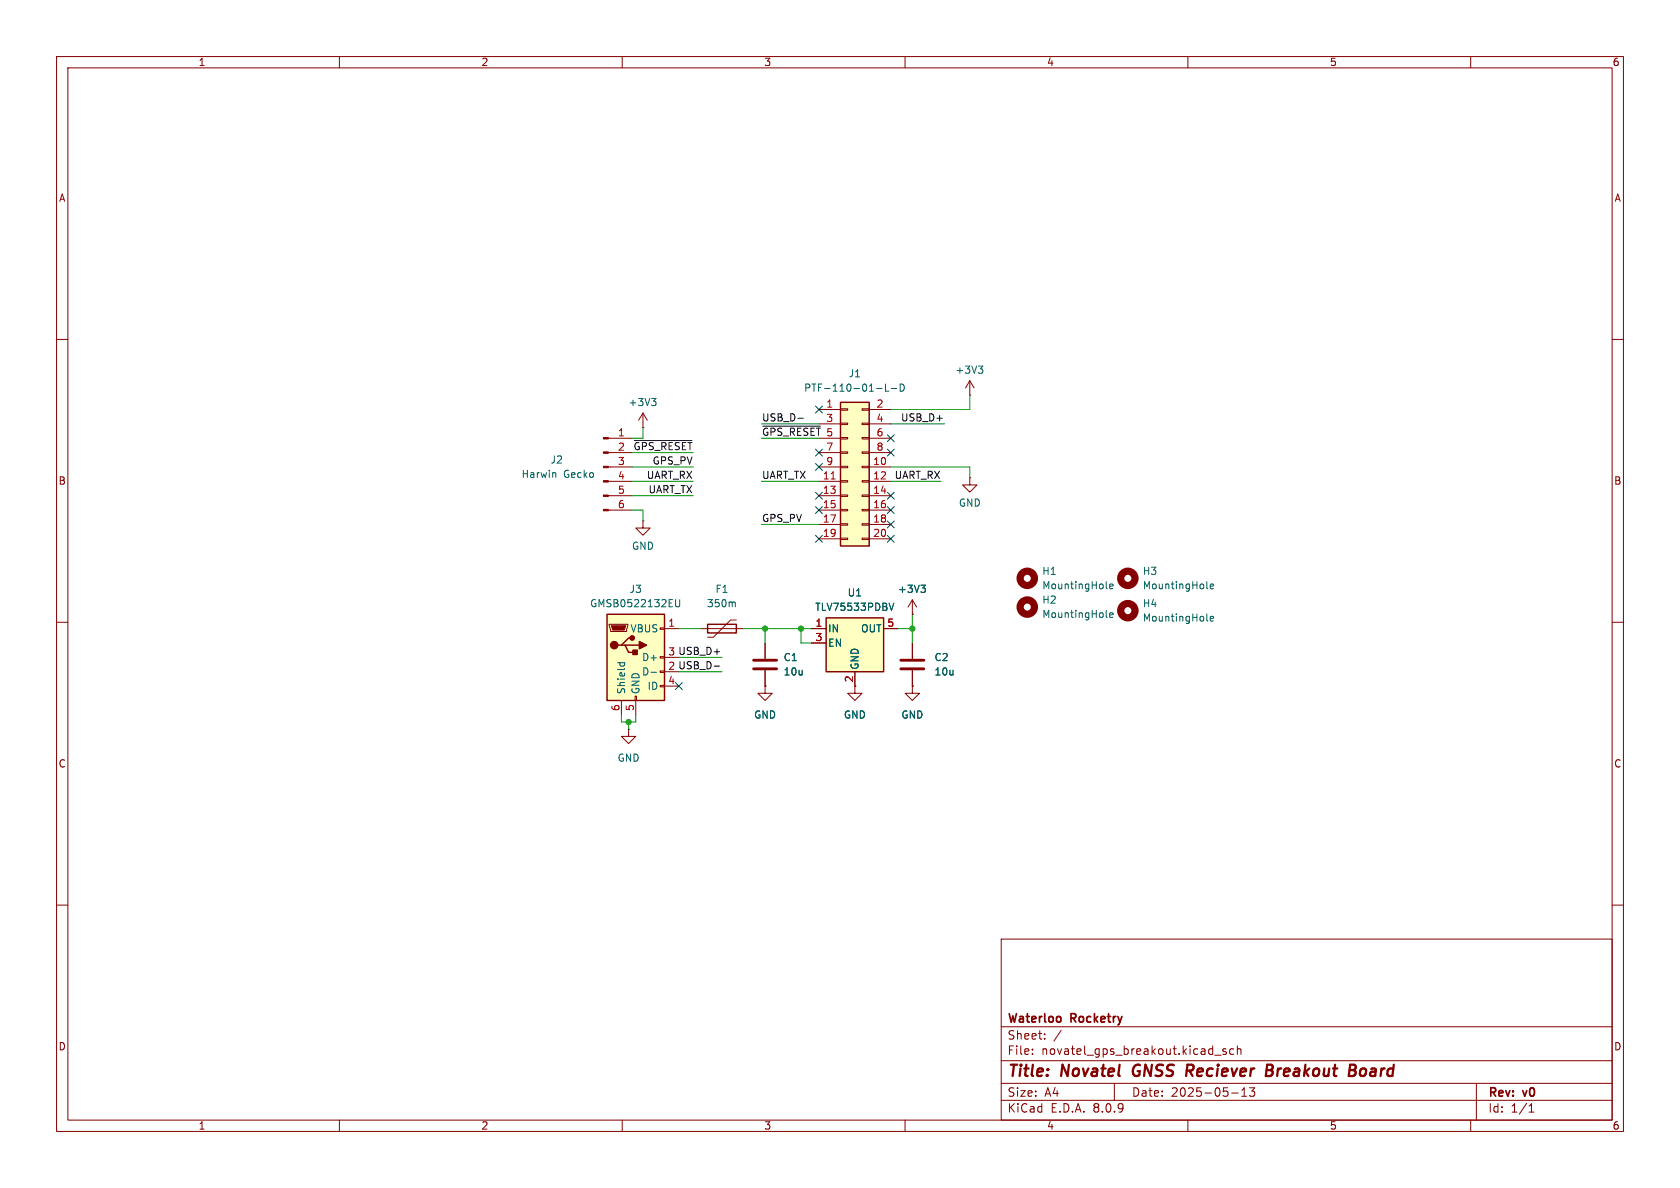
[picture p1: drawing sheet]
<svg xmlns="http://www.w3.org/2000/svg" width="297mm" height="210mm" viewBox="0 0 297 210" stroke-linecap="round" stroke-linejoin="round" font-family="sans-serif">
<g fill="none" stroke="#840000" stroke-width=".18">
<path d="M10 10h277v190h-277zM12 12h273v186h-273zM60 10v2M110 10v2M160 10v2M210 10v2M260 10v2M10 60h2M107.5 77.5h4.3M113.7 75.6h.1M113.7 73l-.8 1.3M113.7 73v2.6"/>
<path d="M113.7 73l.7 1.3M285 60h2M107.5 90.2h4.3M107.5 87.6h4.3M107.5 85.1h4.3M107.5 82.6h4.3M107.5 80h4.3M113.7 92.1v1.2h1.2l-1.2 1.3-1.3-1.3h1.3M113.7 92.1h.1M10 110h2M285 110h2M111.1 128.9v1.3h1.3l-1.3 1.2-1.2-1.2h1.2"/>
<path d="M111.1 128.9h.1M135.3 121.3v1.3h1.2l-1.2 1.2-1.3-1.2h1.3M135.3 121.3h.1M10 160h2M177 166h108v32h-108zM285 160h2M60 198v2M110 198v2M160 198v2M177 194.5h108M177 191.5h108M177 187.5h108"/>
<path d="M177 181.5h108M182.5 186.3v.1M182.5 185.5v.1M184.7 183.6v.1M184.7 182.8v.1M187.6 182.1l-1.3 2M197 191.5v3M210 198v2M214.7 186.5h1.2M216.7 185.5l-.3-.1-.2 .2v.2l.5 .2v.3h-.5M217.7 193.2h1.2M218.1 185.5l-.4-.1-.3 .3v.4l.1 .2h.6"/>
<path d="M218.7 185.5l.3-.1 .3 .1 .1 .9M218.7 184.9v1.5M219.5 193.8h.9M219.5 192.7l.5-.4v1.5M220.9 192.3h.9l-.5 .6 .4 .1v.7l-.2 .1h-.4l-.2-.1M260 198v2M261 191.5v6.5M270.3 196.6h.9M270.3 195.5l.4-.4v1.5"/>
</g>
<path d="M200.6 188.5a1.27 1.27 0 0 0 0 1.6M209.9 188.2h.8M210.3 189.3l.5 .9M210.8 189.2l-1 .1M223.9 189.2h.7M224 188.2h.7a.49 .49 0 0 1 .3 .5 .49 .49 0 0 1-.4 .5M224.6 189.2l.2 .1a.58 .58 0 0 1-.3 .9h-.7M239.5 189.3a.53 .53 0 0 1 0 .7M239.5 188.3a.46 .46 0 0 1-.1 .8M241.2 188.9a.62 .62 0 0 0-.7 .4v.7l.2 .2h.3" fill="none" stroke="#840000" stroke-width=".4"/>
<path d="M115.2 70.4h.8l-.5 .5M115.7 70.9l.3 .3v.3l-.3 .2M98.1 83.6l.2 .1v.7" fill="none" stroke="#006464" stroke-width=".18"/>
<g fill="#840000" stroke="#840000" stroke-width=".18">
<path d="M106.7 90h.8v.3h-.8z"/>
<path d="M106.7 87.5h.8v.3h-.8z"/>
<path d="M106.7 85h.8v.2h-.8z"/>
<path d="M106.7 82.4h.8v.3h-.8z"/>
<path d="M106.7 79.9h.8v.2h-.8z"/>
<path d="M106.7 77.3h.8v.3h-.8z"/>
</g>
<path d="M107.3 108.6h10.2v15.2h-10.2z" fill="#ffffc2"/>
<path d="M107.3 108.6h10.2v15.2h-10.2zM109.9 114h.6l.6 1.3h1.3M110.5 114h2.5M111.8 112.8h-.7l-1.2 1.2h-.7M125.1 110.4h5.1v1.5h-5.1z" fill="none" stroke="#840000" stroke-width=".25"/>
<g fill="#840000" stroke="#840000" stroke-width=".25">
<path d="M113 113.4l1.3 .6-1.3 .7z"/>
<path d="M111.9 114.9h.7v.8h-.7z"/>
<circle cx="108.6" cy="114" r=".63"/>
<circle cx="111.8" cy="112.8" r=".38"/>
</g>
<g fill="none" stroke="#840000" stroke-width=".18">
<path d="M107.7 110.4h3.3v.2l-.3 1h-2.8zM116.7 118.6h.8v.3h-.8zM116.7 116.1h.8v.2h-.8zM116.7 111h.8v.3h-.8zM117.5 111.1h2.5M117.5 116.2h2.5M123.8 111.1h7.6M130.2 109.6h-1l-3.1 3h-1M135.3 113.7v2.8M135.3 118.5v2.8M161.3 113.7v2.8M161.3 118.5v2.8"/>
<path d="M109.9 123.8v2.6M112.3 123.1h.2v.7h-.2zM112.4 123.8v2.6M116.7 121.2h.8v.2h-.8zM117.5 121.3h2.5M151.1 121.3v1.3h1.3l-1.3 1.2-1.2-1.2h1.2M161.3 121.3v1.3h1.3l-1.3 1.2-1.3-1.2h1.3M161.3 121.3h.1"/>
</g>
<path d="M108.1 110.6h2.5l-.2 .8h-2.1z" fill="#840000" stroke="#840000" stroke-width=".18"/>
<path d="M109.2 117.1h1.2M109.6 117.1v.4M110.4 117.1v.4M115.1 118.8h1M119.4 106v1l.3 .3 .3-.1 .2-.2v-1M129.6 106.4l.4 .2v.7" fill="none" stroke="#006464" stroke-width=".18"/>
<path d="M133.2 118.2h4.1M133.2 116.7h4.1M159.3 118.2h4M159.3 116.7h4" fill="none" stroke="#840000" stroke-width=".51"/>
<path d="M148.6 71.1h5.1v25.4h-5.1z" fill="#ffffc2"/>
<g fill="none" stroke="#840000" stroke-width=".18">
<path d="M144.8 72.4h3.8M144.8 74.9h3.8M144.8 77.5h3.8M148.6 79.9h1.3v.2h-1.3zM148.6 77.3h1.3v.3h-1.3zM148.6 74.8h1.3v.3h-1.3zM148.6 72.3h1.3v.2h-1.3zM152.4 79.9h1.3v.2h-1.3zM152.4 77.3h1.3v.3h-1.3zM152.4 74.8h1.3v.3h-1.3zM152.4 72.3h1.3v.2h-1.3zM153.7 72.4h3.8"/>
<path d="M153.7 74.9h3.8M153.7 77.5h3.8M171.4 69.9h.1M171.4 67.3l-.7 1.3M171.4 67.3v2.6M171.4 67.3l.8 1.3M144.8 82.6h3.8M144.8 85.1h3.8M144.8 87.6h3.8M144.8 90.2h3.8M144.8 92.7h3.8M144.8 95.3h3.8"/>
<path d="M144.8 80h3.8M148.6 95.1h1.3v.3h-1.3zM148.6 92.6h1.3v.2h-1.3zM148.6 90h1.3v.3h-1.3zM148.6 87.5h1.3v.3h-1.3zM148.6 85h1.3v.2h-1.3zM148.6 82.4h1.3v.3h-1.3zM152.4 95.1h1.3v.3h-1.3zM152.4 92.6h1.3v.2h-1.3zM152.4 90h1.3v.3h-1.3zM152.4 87.5h1.3v.3h-1.3zM152.4 85h1.3v.2h-1.3z"/>
<path d="M152.4 82.4h1.3v.3h-1.3zM153.7 82.6h3.8M153.7 85.1h3.8M153.7 87.6h3.8M153.7 90.2h3.8M153.7 92.7h3.8M153.7 95.3h3.8M153.7 80h3.8M171.4 84.5v1.2h1.3l-1.3 1.3-1.2-1.3h1.2M171.4 84.5h.1M161.3 108.6h.1M161.3 106l-.8 1.3"/>
<path d="M161.3 106v2.6M161.3 106l.8 1.3"/>
</g>
<path d="M148.6 71.1h5.1v25.4h-5.1z" fill="none" stroke="#840000" stroke-width=".25"/>
<path d="M146.9 84.7h.8" fill="none" stroke="#a90000" stroke-width=".18"/>
<path d="M155 68.7h.9M156.5 67.9v1.3h.6M157.6 68.7h.9M159.1 67.9a.64 .64 0 0 1 .8 .6 .64 .64 0 0 1-.8 .7zM173 64.7h.7l-.4 .5M173.5 65.2l.2 .2v.3l-.2 .3M162.8 103.4h.8l-.4 .5M163.3 103.9l.3 .3v.3l-.3 .2M213.3 109.6l.2 .2M214 109.4l.6-.1-.1-.3h-.4l-.1 .1v.6h.5" fill="none" stroke="#006464" stroke-width=".18"/>
<circle cx="199.4" cy="107.9" r="1.27" fill="none" stroke="#840000" stroke-width="1.3"/>
<path d="M146 109.2h10.2v9.5h-10.2z" fill="#ffffc2"/>
<path d="M146 109.2h10.2v9.5h-10.2z" fill="none" stroke="#840000" stroke-width=".25"/>
<path d="M135.3 113.7v2.8M135.3 118.5v2.8M143.5 111.1h2.5M143.5 113.7h2.5M151.1 118.7v2.6M156.2 111.1h2.5M161.3 108.6h.1M161.3 113.7v2.8M161.3 118.5v2.8M135.3 121.3h.1M161.3 121.3h.1" fill="none" stroke="#840000" stroke-width=".18"/>
<path d="M157.2 106.6l.4 1.3 .4-1.3M162.8 103.4h.8l-.4 .5M163.3 103.9l.3 .3v.3l-.3 .2M195.6 109l.2 .2M195.6 103.9l.2 .2M196.2 103.7l.6-.2-.1-.2-.3-.1-.2 .2v.6h.5M196.2 108.7l.6-.1-.1-.2-.3-.1-.2 .2v.6h.5M213.3 103.9l.2 .2M214 103.7l.6-.2-.1-.2-.4-.1-.1 .2v.6h.5" fill="none" stroke="#006464" stroke-width=".18"/>
<g fill="none" stroke="#840000" stroke-width="1.3">
<circle cx="181.6" cy="107.3" r="1.27"/>
<circle cx="181.6" cy="102.2" r="1.27"/>
<circle cx="199.4" cy="102.2" r="1.27"/>
</g>
<path d="M112.1 77.9h10.2M134.8 75.3h10.3M141.1 73.9h.9M126.3 117.7h.9" fill="none" stroke="#0f0f0f" stroke-width=".18"/>
<g fill="none" stroke="#009600" stroke-width=".18">
<path d="M113.7 75.6v1.9h-1.9M134.6 74.9h10.2M134.6 77.5h10.2M157.5 74.9h9.5M171.4 69.9v2.5h-13.9M111.8 90.2h1.9v1.9M111.8 85.1h10.8M111.8 87.6h10.8M111.8 80h10.8M111.8 82.6h10.8M134.6 85.1h10.2M134.6 92.7h10.2"/>
<path d="M157.5 85.1h8.9M157.5 82.6h13.9v1.9M120 111.1h3.8M120 118.7h7.6M120 116.2h7.6M131.4 111.1h12.1M135.3 111.1v2.6M141.6 111.1v2.6h1.9M158.7 111.1h2.6M161.3 108.6v5.1M109.9 126.4v1.2h2.5v-1.2M111.1 127.6v1.3"/>
</g>
<g fill="none" stroke="#000084" stroke-width=".18">
<path d="M144.2 79.4l1.2 1.2M144.2 71.8l1.2 1.2M145.4 79.4l-1.2 1.2M145.4 71.8l-1.2 1.2M156.9 76.9l1.2 1.2M156.9 79.4l1.2 1.2M158.1 76.9l-1.2 1.2M158.1 79.4l-1.2 1.2M144.2 81.9l1.2 1.3M144.2 87l1.2 1.2M144.2 94.6l1.2 1.3M144.2 89.6l1.2 1.2"/>
<path d="M145.4 81.9l-1.2 1.3M145.4 89.6l-1.2 1.2M145.4 87l-1.2 1.2M145.4 94.6l-1.2 1.3M156.9 92.1l1.2 1.2M156.9 94.6l1.2 1.3M156.9 89.6l1.2 1.2M156.9 87l1.2 1.2M158.1 92.1l-1.2 1.2M158.1 94.6l-1.2 1.3M158.1 89.6l-1.2 1.2M158.1 87l-1.2 1.2"/>
<path d="M119.4 120.7l1.2 1.2M120.6 120.7l-1.2 1.2"/>
</g>
<g fill="#009600" stroke="#009600" stroke-width=".18">
<circle cx="141.6" cy="111.1" r=".46"/>
<circle cx="111.1" cy="127.6" r=".46"/>
<circle cx="135.3" cy="111.1" r=".46"/>
<circle cx="161.3" cy="111.1" r=".46"/>
</g>
<g font-size="2.8" fill="#840000">
<text x="178" y="190.9">Title:</text>
<text x="187.7" y="190.9">Novatel</text>
<text x="201.1" y="190.9">GNSS</text>
<text x="211.4" y="190.9">Reciever</text>
<text x="226.2" y="190.9">Breakout</text>
<text x="241.7" y="190.9">Board</text>
</g>
<g font-size="2.1" fill="#840000">
<text x="178" y="184">Sheet:</text>
<text x="178" y="181.2">Waterloo</text>
<text x="189.4" y="181.2">Rocketry</text>
<text x="178" y="186.7">File:</text>
<text x="184.1" y="186.7">novatel_gps_breakout.kicad_sch</text>
<text x="178" y="196.9">KiCad</text>
<text x="178" y="194.1">Size:</text>
<text x="184.7" y="194.1">A4</text>
<text x="185.7" y="196.9">E.D.A.</text>
<text x="193.3" y="196.9">8.0.9</text>
<text x="200" y="194.1">Date:</text>
<text x="207" y="194.1">2025-05-13</text>
<text x="263" y="194.3">Rev:</text>
<text x="263" y="196.9">Id:</text>
<text x="267.1" y="196.9">1/1</text>
<text x="269.4" y="194.3">v0</text>
</g>
<g font-size="1.8" fill="#840000">
<text x="35" y="11.9">1</text>
<text x="85" y="11.9">2</text>
<text x="135" y="11.9">3</text>
<text x="185" y="11.9">4</text>
<text x="235" y="11.9">5</text>
<text x="285" y="11.9">6</text>
<text x="10.3" y="35.9">A</text>
<text x="285.3" y="35.9">A</text>
<text x="10.3" y="85.9">B</text>
<text x="285.3" y="85.9">B</text>
<text x="10.3" y="135.9">C</text>
<text x="285.3" y="135.9">C</text>
<text x="10.3" y="185.9">D</text>
<text x="285.3" y="185.9">D</text>
<text x="35" y="199.9">1</text>
<text x="85" y="199.9">2</text>
<text x="135" y="199.9">3</text>
<text x="185" y="199.9">4</text>
<text x="235" y="199.9">5</text>
<text x="285" y="199.9">6</text>
</g>
<g font-size="1.8" fill="#006464">
<text x="111" y="72">+3V3</text>
<text x="142" y="69.4">PTF-110-01-L-D</text>
<text x="149.9" y="66.9">J1</text>
<text x="168.8" y="66.3">+3V3</text>
<text x="97.2" y="82.1">J2</text>
<text x="92.1" y="84.7">Harwin</text>
<text x="99.6" y="84.7">Gecko</text>
<text x="169.4" y="89.8">GND</text>
<text x="111.6" y="97.4">GND</text>
<text x="184.2" y="101.8">H1</text>
<text x="201.9" y="101.8">H3</text>
<text x="104.2" y="107.5">GMSB0522132EU</text>
<text x="111.2" y="105">J3</text>
<text x="124.9" y="107.5">350m</text>
<text x="126.4" y="105">F1</text>
<text x="149.8" y="105.6">U1</text>
<text x="158.6" y="105">+3V3</text>
<text x="184.2" y="106.9">H2</text>
<text x="184.2" y="104.4">MountingHole</text>
<text x="201.9" y="107.5">H4</text>
<text x="201.9" y="104.4">MountingHole</text>
<text x="111.4" y="112">VBUS</text>
<text x="144" y="108.2">TLV75533PDBV</text>
<text x="146.3" y="112">IN</text>
<text x="152.1" y="112">OUT</text>
<text x="184.2" y="109.4">MountingHole</text>
<text x="201.9" y="110.1">MountingHole</text>
<text x="113.4" y="119.6">D-</text>
<text x="113.4" y="117.1">D+</text>
<text x="138.4" y="117.1">C1</text>
<text x="138.4" y="119.6">10u</text>
<text x="146.3" y="114.5">EN</text>
<text x="152" y="118.5" transform="rotate(-90 152 118.5)">GND</text>
<text x="165.1" y="117.1">C2</text>
<text x="165.1" y="119.6">10u</text>
<text x="110.7" y="122.8" transform="rotate(-90 110.7 122.8)">Shield</text>
<text x="113.3" y="122.8" transform="rotate(-90 113.3 122.8)">GND</text>
<text x="114.4" y="122.1">ID</text>
<text x="133.2" y="127.2">GND</text>
<text x="149.1" y="127.2">GND</text>
<text x="159.3" y="127.2">GND</text>
<text x="109.1" y="134.8">GND</text>
</g>
<g font-size="1.8" fill="#a90000">
<text x="109.1" y="77.2">1</text>
<text x="146" y="72.1">1</text>
<text x="146" y="74.7">3</text>
<text x="146" y="77.2">5</text>
<text x="154.9" y="72.1">2</text>
<text x="154.9" y="74.7">4</text>
<text x="154.9" y="77.2">6</text>
<text x="109.1" y="79.8">2</text>
<text x="109.1" y="82.3">3</text>
<text x="146" y="79.8">7</text>
<text x="146" y="82.3">9</text>
<text x="154.3" y="82.3">10</text>
<text x="154.9" y="79.8">8</text>
<text x="109.1" y="84.8">4</text>
<text x="109.1" y="87.4">5</text>
<text x="109.1" y="89.9">6</text>
<text x="145.4" y="84.8">11</text>
<text x="145.4" y="87.4">13</text>
<text x="145.4" y="89.9">15</text>
<text x="154.3" y="84.8">12</text>
<text x="154.3" y="87.4">14</text>
<text x="154.3" y="89.9">16</text>
<text x="145.4" y="92.5">17</text>
<text x="145.4" y="95">19</text>
<text x="154.3" y="92.5">18</text>
<text x="154.3" y="95">20</text>
<text x="118" y="110.9">1</text>
<text x="144.1" y="110.9">1</text>
<text x="144.1" y="113.4">3</text>
<text x="156.8" y="110.9">5</text>
<text x="109.6" y="125.8" transform="rotate(-90 109.6 125.8)">6</text>
<text x="112.1" y="125.8" transform="rotate(-90 112.1 125.8)">5</text>
<text x="118" y="121">4</text>
<text x="150.9" y="120.7" transform="rotate(-90 150.9 120.7)">2</text>
</g>
<g font-size="1.8" fill="#0f0f0f">
<text x="134.6" y="74.6">USB_D-</text>
<text x="134.6" y="77.1">~{GPS_RESET}</text>
<text x="159.2" y="74.6">USB_D+</text>
<text x="111.9" y="79.7">~{GPS_RESET}</text>
<text x="115.3" y="82.2">GPS_PV</text>
<text x="114.2" y="84.7">UART_RX</text>
<text x="114.6" y="87.3">UART_TX</text>
<text x="134.6" y="84.7">UART_TX</text>
<text x="158.1" y="84.7">UART_RX</text>
<text x="134.6" y="92.4">GPS_PV</text>
<text x="118" y="118.5">2 USB_D-</text>
<text x="118" y="116">3 USB_D+</text>
</g>
</svg>
